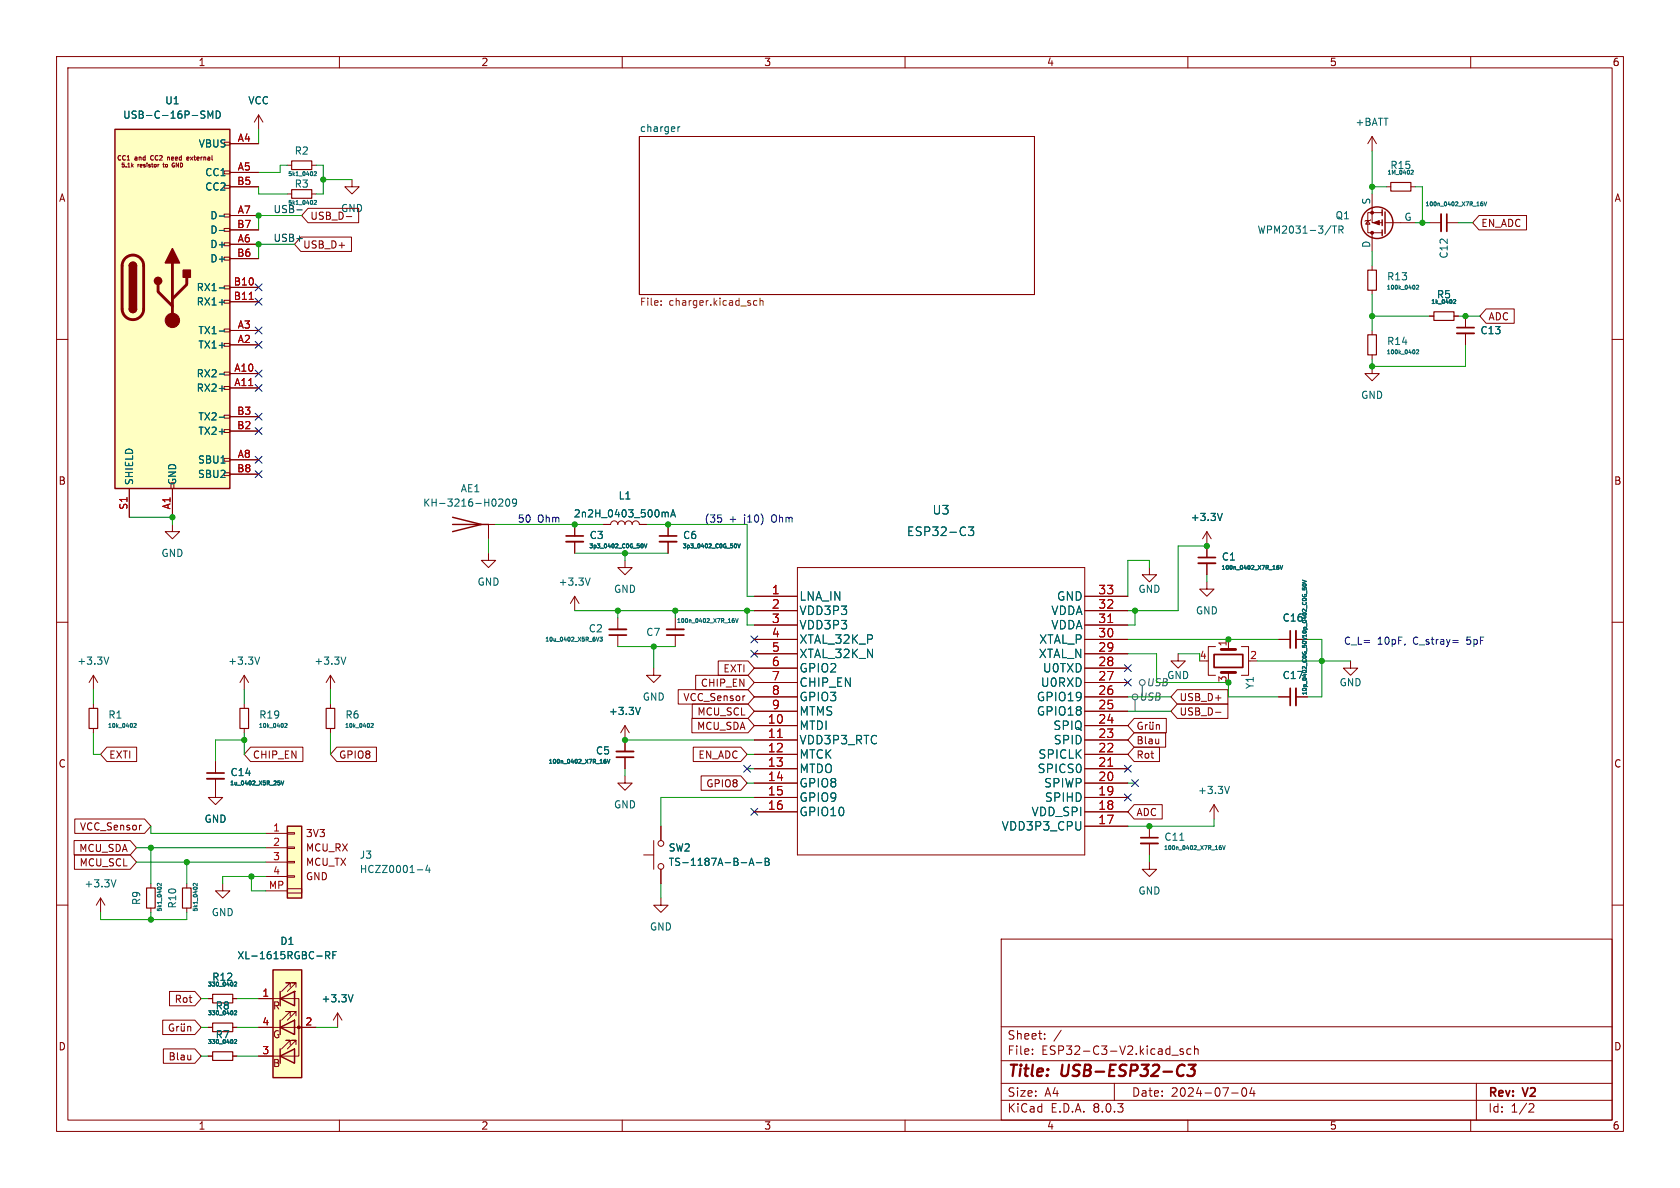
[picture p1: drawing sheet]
<svg xmlns="http://www.w3.org/2000/svg" width="297mm" height="210mm" viewBox="0 0 297 210" stroke-linecap="round" stroke-linejoin="round" font-family="sans-serif">
<g fill="none" stroke="#840000" stroke-width=".18">
<path d="M10 10h277v190h-277zM12 12h273v186h-273zM60 10v2M110 10v2M160 10v2M210 10v2M260 10v2M113 24.1h69.9v28h-69.9zM242.6 24.1v2.6M242.6 24.1l-.8 1.3M242.6 24.1l.7 1.3M245.1 33h.8"/>
<path d="M249.4 33h.8M10 60h2M242.6 47v.8M242.6 51.3v.8M242.6 58.4v.8M285 60h2M242.6 64.8v1.2h1.2l-1.2 1.3-1.3-1.3h1.3M242.6 62.7v.8M30.5 92.7v1.3h1.2l-1.2 1.3-1.3-1.3h1.3M101.6 92.7v2M101.6 95.8v2M106.7 92.7h1.2a.64 .64 0 0 1 .7-.6 .64 .64 0 0 1 .6 .6 .64 .64 0 0 1 .7-.6 .64 .64 0 0 1 .6 .6 .64 .64 0 0 1 .6-.6 .64 .64 0 0 1 .7 .6 .64 .64 0 0 1 .6-.6 .64 .64 0 0 1 .6 .6h1.3"/>
<path d="M110.5 99.1v1.2h1.3l-1.3 1.3-1.3-1.3h1.3M118.1 92.7v2M118.1 95.8v2M10 110h2M101.6 105.4l-.8 1.3M101.6 105.4v2.6M101.6 105.4l.8 1.3M119.4 109.2v2.1M119.4 112.3v2M285 110h2M43.2 124.5v.7M43.2 128.8v.7"/>
<path d="M110.5 128.3l-.8 1.2M110.5 128.3v2.5M110.5 128.3l.8 1.2M10 160h2M17.8 158.8l-.8 1.2M17.8 158.8v2.5M17.8 158.8l.7 1.2M26.7 156.2v.8M33 156.2v.8M39.4 156.2v1.3h1.2l-1.2 1.3-1.3-1.3h1.3M285 160h2M26.7 160.5v.8"/>
<path d="M33 160.5v.8M177 166h108v32h-108zM60 198v2M110 198v2M160 198v2M177 194.5h108M177 191.5h108M177 187.5h108M177 181.5h108M182.5 186.3v.1M182.5 185.5v.1M184.7 183.6v.1"/>
<path d="M184.7 182.8v.1M187.6 182.1l-1.3 2M197 191.5v3M207.2 186.5h1.1M209.2 185.5l-.4-.1-.2 .2 .1 .2 .5 .2v.3h-.6M210 198v2M210.5 185.5l-.4-.1-.3 .3v.4l.2 .2h.5M211.2 185.5l.2-.1 .3 .1 .1 .9M211.2 184.9v1.5M217.7 193.2h1.2M219.7 192.4l.2-.1a.81 .81 0 0 1 .6 .6 .81 .81 0 0 1-.3 .8l-.2 .1a.81 .81 0 0 1-.3-1.4zM221.3 192.2l-.3 1.1h.9"/>
<path d="M221.7 192.8v1M260 198v2M261 191.5v6.5M270.5 195.1l.5 .1 .2 .3-1 1.1h1"/>
</g>
<path d="M208.6 188.3a.67 .67 0 0 1 .8 .1M209.2 190l-.6 .2M210.1 188.2h1.3l-.8 .8h.3l.2 .2 .1 .6-.2 .2-.3 .2h-.5l-.3-.2" fill="none" stroke="#840000" stroke-width=".4"/>
<g fill="none" stroke="#006464" stroke-width=".18">
<path d="M119.8 22.4v.9M120.2 22.4l-.4 .3M249.5 30.1h.3M249.8 30.1v.1M249.8 30.2v.2l-.4 .4h.4M250.1 50.5v.5M250.4 50.5l.3-.1 .1 .2-.4 .5h.4M250.1 62v.4M250.4 61.9l.3-.1 .1 .2-.4 .5h.4M113.5 96.1a.37 .37 0 0 1 .2 .4 .37 .37 0 0 1-.2 .3M113.9 96.1l.2 .7 .3-.7M117.7 90.6h.4v.8"/>
<path d="M118.6 91.4l.4-1.3 .4 1.3M118.7 91h.6M130 96.1a.37 .37 0 0 1 .2 .4 .37 .37 0 0 1-.2 .3M130.4 96.1l.2 .7 .3-.7M104.3 102.2l-.4 1.2M129.4 109.7l.2-.1 .2 .1-.1 .3-.3-.1M129.8 109.3l-.2 .1-.2 .2M130 109.3l.3 .7 .2-.7M50.3 128l.3-.1 .1 .2-.4 .5h.4M113.2 125l-.4 1.3M20.5 155.5l-.4 1.3M28.5 156.2v.4l-.5-.4-.2 .1 .1 .3"/>
<path d="M34.9 156.2v.4l-.5-.4-.2 .1v.3"/>
</g>
<path d="M116.9 53.9v.1M116.9 53.2v.1M133.8 53.2l-.3-.1-.3 .3 .1 .5h.5M134.4 53.3l.1-.2 .3 .1 .1 .8M134.4 52.7v1.3" fill="none" stroke="#725600" stroke-width=".18"/>
<path d="M100.1 95.8h3M116.6 95.8h3M117.9 111.3h3" fill="none" stroke="#840000" stroke-width=".33"/>
<path d="M100.1 94.7h3M116.6 94.7h3M117.9 112.3h3" fill="none" stroke="#840000" stroke-width=".3"/>
<path d="M245.9 32.3h3.5v1.5h-3.5zM241.8 47.8h1.5v3.5h-1.5zM241.8 59.2h1.5v3.5h-1.5zM42.4 125.2h1.5v3.6h-1.5zM25.9 157h1.5v3.5h-1.5zM32.3 157h1.5v3.5h-1.5z" fill="none" stroke="#840000" stroke-width=".2"/>
<path d="M50.8 146.1h2.5v12.7h-2.5z" fill="#ffffc2"/>
<g fill="none" stroke="#840000" stroke-width=".18">
<path d="M50.8 29.2h.8M55.1 29.2h.8M252.7 55.9h.8M257 55.9h.8M259.1 55.9v2M259.1 58.9v2.1M16.5 119.4v2.5M16.5 119.4l-.8 1.3M16.5 119.4l.8 1.3M43.2 119.4l-.8 1.3M43.2 119.4v2.5M43.2 119.4l.7 1.3"/>
<path d="M58.4 119.4l-.7 1.3M58.4 119.4v2.5M58.4 119.4l.8 1.3M109.2 109.2v2.1M109.2 112.3v2M115.6 118.1v1.3h1.2l-1.2 1.3-1.3-1.3h1.3M203.2 100.3v1.3h1.3l-1.3 1.3-1.3-1.3h1.3M208.3 115.6v1.2h1.2l-1.2 1.3-1.3-1.3h1.3M213.4 102.9v1.2h1.2l-1.2 1.3-1.3-1.3h1.3M16.5 124.5v.7M16.5 128.8v.7M38.1 137.7v3.3h1.3l-1.3 1.2-1.3-1.2h1.3"/>
<path d="M38.1 134.6v2.1M58.4 124.5v.7M58.4 128.8v.7M110.5 137.2v1.2h1.3l-1.3 1.3-1.3-1.3h1.3M110.5 130.8v2M110.5 133.9v2M47 147.3h3.8M47 149.9h3.8M47 152.4h3.8M47 154.9h3.8M47 157.5h3.8M50.8 157.1h2.5v.8h-2.5z"/>
<path d="M50.8 154.8h1.3v.3h-1.3zM50.8 152.3h1.3v.2h-1.3zM50.8 149.7h1.3v.3h-1.3zM50.8 147.2h1.3v.2h-1.3zM116.8 158.8v1.2h1.3l-1.3 1.3-1.2-1.3h1.2M203.2 146.1v2M203.2 149.1v2M214.6 142.2l-.7 1.3M214.6 142.2v2.6M214.6 142.2l.8 1.3"/>
</g>
<path d="M50.8 146.1h2.5v12.7h-2.5z" fill="none" stroke="#840000" stroke-width=".25"/>
<g fill="none" stroke="#006464" stroke-width=".18">
<path d="M55.5 30.4l.3-.1 .1 .2-.4 .5h.4M257 53h.2l.2 .2-.5 .5h.5M19.2 116.1l-.4 1.3M45.9 116.1l-.4 1.3M61.1 116.1l-.4 1.3M105.4 112.6l.3 .7 .2-.7M106.1 112.6h.4l-.2 .3 .2 .1v.3h-.4M23.7 128l.2-.1 .2 .2-.5 .5h.5M49.1 138.1h.4M49.4 138.3l.1 .2-.1 .3M49.7 138.1l.2 .7 .3-.7M65.6 128l.3-.1 .1 .2-.4 .5h.4"/>
<path d="M106.8 134.6l.1-.1 .3 .1-.2 .3-.2-.1M107.1 134.2l-.2 .1-.1 .2M107.4 134.2l.2 .7 .2-.7M217.4 139l-.5 1.3M73.8 153.8h.9M75.6 152.9l-.3 .9h.8M75.9 153.4v.8M208.6 148.5h.7M215.5 149.9l.2-.2 .2 .2-.1 .3-.3-.2M215.9 149.5h-.2l-.2 .3M216.1 149.5l.3 .7 .2-.7"/>
</g>
<path d="M257.6 58.9h3M107.7 111.3h3M36.6 137.7h3M109 132.8h3M201.7 149.1h3" fill="none" stroke="#840000" stroke-width=".33"/>
<path d="M257.6 57.9h3M107.7 112.3h3M36.6 136.7h3M109 133.9h3M201.7 148.1h3" fill="none" stroke="#840000" stroke-width=".3"/>
<path d="M51.6 28.4h3.5v1.6h-3.5zM253.5 55.1h3.5v1.5h-3.5zM15.7 125.2h1.6v3.6h-1.6zM57.7 125.2h1.5v3.6h-1.5z" fill="none" stroke="#840000" stroke-width=".2"/>
<path d="M20.3 22.9h20.3v63.5h-20.3z" fill="#ffffc2"/>
<g fill="none" stroke="#840000" stroke-width=".18">
<path d="M24.4 29.1v.4M24.5 29.1l-.1 .1M28.8 29.1h.3M28.9 28.8v.6l.2 .1M29.6 27.8v.5M29.9 27.8h-.3M30.7 29.2h.2v.3h-.3M33 28h.4v-.2l-.4 .1 .1 .4h.3M39.6 37.8h1v.6h-1zM39.6 32.8h1v.5h-1zM39.6 30.2h1v.5h-1zM39.6 25.1h1v.6h-1z"/>
<path d="M40.6 25.4h5.1M40.6 30.5h5.1M40.6 38.1h5.1M40.6 33h5.1M50.8 34.3h.8M55.1 34.3h.8M62.2 31.8v1.2h1.3l-1.3 1.3-1.2-1.3h1.2M39.6 58.2h1v.5h-1zM39.6 53.1h1v.5h-1zM39.6 50.5h1v.6h-1zM39.6 45.5h1v.5h-1zM39.6 42.9h1v.5h-1z"/>
<path d="M39.6 40.4h1v.5h-1zM40.6 58.4h5.1M40.6 43.2h5.1M40.6 50.8h5.1M40.6 53.3h5.1M40.6 45.7h5.1M40.6 40.6h5.1M39.6 75.9h1v.6h-1zM39.6 73.4h1v.5h-1zM39.6 68.3h1v.5h-1zM39.6 65.8h1v.5h-1zM39.6 60.7h1v.5h-1z"/>
<path d="M40.6 66h5.1M40.6 68.6h5.1M40.6 61h5.1M40.6 76.2h5.1M40.6 73.7h5.1M22.9 86.4v5M30.5 86.4v5M39.6 83.6h1v.5h-1zM39.6 81h1v.5h-1zM40.6 81.3h5.1M40.6 83.8h5.1M85.1 92.7h2.5"/>
<path d="M86.4 97.8v1.3h1.2l-1.2 1.2-1.3-1.2h1.3M86.4 92.7v2.6M213.4 116.8h.2M214.9 114.3h-1.3v5.1h1.3M217.2 113v1.3M217.2 118.9v.5M219.5 114.3h1.2v5.1h-1.2M203.2 152.4v1.3h1.3l-1.3 1.2-1.3-1.2h1.3M59.7 179.1l-.8 1.2M59.7 179.1v2.5M59.7 179.1l.8 1.2M36.8 186.7h.8"/>
<path d="M36.8 181.6h.8M41.1 186.7h.8M41.1 181.6h.8"/>
</g>
<path d="M20.3 22.9h20.3v63.5h-20.3zM22.9 54.6a.64 .64 0 0 0 .6 .6 .64 .64 0 0 0 .6-.6M22.9 47a.64 .64 0 0 1 .6-.6 .64 .64 0 0 1 .6 .6M80 91.4l5.1 1.3-5.1 1.3M80 92.7h6.4" fill="none" stroke="#840000" stroke-width=".25"/>
<path d="M22.1 45.7a1.9 1.9 0 0 1 2.1-.5 1.9 1.9 0 0 1 1.2 1.8v7.6a1.91 1.91 0 0 1-1.9 1.9 1.91 1.91 0 0 1-1.9-1.9v-7.8l.2-.6zM27.9 50.3v1.3l2.6 2.5M30.5 46.5v10.1M33 49v1.3l-2.5 2.5M215.9 114.8h2.5M215.9 118.9h2.5" fill="none" stroke="#840000" stroke-width=".51"/>
<g fill="#840000" stroke="#840000" stroke-width=".25">
<path d="M22.9 54.6h1.2a.64 .64 0 0 1-.6 .6 .64 .64 0 0 1-.6-.6z"/>
<path d="M22.9 47h1.2v7.6h-1.2z"/>
<path d="M23 46.5a.64 .64 0 0 1 .7-.1 .64 .64 0 0 1 .4 .6h-1.2z"/>
<path d="M30.5 43.9l1.2 2.6h-2.5z"/>
<path d="M32.4 47.8h1.3v1.2h-1.3z"/>
<circle cx="27.9" cy="49.7" r=".63"/>
</g>
<circle cx="30.5" cy="56.6" r="1.27" fill="#840000" stroke="#840000" stroke-width=".18"/>
<g fill="none" stroke="#006464" stroke-width=".18">
<path d="M35.7 19.6l.5 .1M38.2 19.6a.64 .64 0 0 1 .8 .7 .64 .64 0 0 1-.8 .6zM35.7 20.2l.4 .2 .1 .3-.2 .2h-.3M36.8 20.9v-1.3l.4 .9 .4-.9v1.3M38.8 38.2h.9M55.5 35.5l.3-.1 .1 .2-.4 .5h.4M38.8 58.5h.9M38.8 50.9h.9M38.8 53.4h.9M38.8 40.7h.9M38.8 66.1h.9M38.8 68.7h.9"/>
<path d="M38.8 73.8h.9M88.2 88.3l.5-.1 .2 .4-.8 .9h.8M89.6 88.3l.1-.1a.68 .68 0 0 1 .4 .6 .68 .68 0 0 1-.4 .7 .84 .84 0 0 1-.1-1.2zM91.3 88.8l-.2 .2-.4-.1-.1-.1 .1-.5 .4-.1 .2 .1a.84 .84 0 0 1-.3 1.2h-.3M41.5 178.7h.2l.1 .2-.4 .5h.4M41.5 178.7l-.1 .1M62.4 175.8l-.4 1.3M41.5 183.8h-.1M41.5 183.8h.2l.1 .2-.4 .5h.4"/>
</g>
<path d="M44.1 52.9h.7" fill="none" stroke="#a90000" stroke-width=".18"/>
<path d="M51.6 33.5h3.5v1.6h-3.5zM37.6 185.9h3.5v1.6h-3.5zM37.6 180.8h3.5v1.6h-3.5z" fill="none" stroke="#840000" stroke-width=".2"/>
<path d="M214.6 115.7h5.1v2.3h-5.1z" fill="none" stroke="#840000" stroke-width=".3"/>
<path d="M48.3 171.5h5v19h-5z" fill="#ffffc2"/>
<g fill="none" stroke="#840000" stroke-width=".25">
<path d="M244.3 37.1v1M244.3 38.9v1M244.9 37.5v3.8M244.3 40.6v1.1M48.3 171.5h5v19h-5zM49.5 176.5l2.6-1.2v2.5zM49.5 175.3v2.5M49.5 186.7l2.6-1.3v2.6zM49.5 181.6l2.6-1.3v2.6zM49.5 180.3v2.6M49.5 185.4v2.6"/>
<circle cx="243.5" cy="39.4" r="2.79"/>
</g>
<g fill="none" stroke="#840000" stroke-width=".18">
<path d="M40.6 25.4h5.1M40.6 30.5h5.1M40.6 38.1h5.1M40.6 33h5.1M45.7 20.3l-.7 1.3M45.7 20.3v2.6M45.7 20.3l.8 1.3M54.5 36.8h8.9v2.6h-8.9l-1.2-1.3zM241.8 39l.4 .6h-.8zM242.3 38.9l-.1 .1h-.8l-.1 .1M242.6 34.3v5.1h1.7M244.3 37.6h-2.5v3.5h2.5"/>
<path d="M244.9 39.4h5.3M252.7 39.4h2.1M255.8 39.4h2M261.5 38.1h8.4v2.5h-8.4l-1.2-1.2zM40.6 58.4h5.1M40.6 43.2h5.1M40.6 50.8h5.1M40.6 53.3h5.1M40.6 45.7h5.1M40.6 40.6h5.1M53.2 41.9h8.9v2.6h-8.9l-1.1-1.3zM242.6 41.1v3.4"/>
<path d="M252.7 55.9h.8M257 55.9h.8M259.1 55.9v2M259.1 58.9v2.1M262.7 54.6h5v2.6h-5l-1.1-1.3zM40.6 66h5.1M40.6 68.6h5.1M40.6 61h5.1M40.6 76.2h5.1M40.6 73.7h5.1M22.9 86.4v5M30.5 86.4v5"/>
<path d="M40.6 81.3h5.1M40.6 83.8h5.1M101.6 92.7v2M101.6 95.8v2M106.7 92.7h1.2M113 92.7h1.3M118.1 92.7v2M118.1 95.8v2M213.4 94l-.8 1.3M213.4 94v4.6M213.4 99.6v2M213.4 94l.7 1.3"/>
<path d="M123 119.4h9.2l1.1 1.3-1.1 1.2h-9.2zM127 116.8h5.2l1.1 1.3-1.1 1.3h-5.2zM133.3 113h7.7M133.3 105.4h7.7M133.3 108h7.7M133.3 118.1h7.7M133.3 115.6h7.7M133.3 110.5h7.7M141 100.3h50.8v50.8h-50.8zM191.8 113h7.6M191.8 105.4h7.6M191.8 108h7.6"/>
<path d="M191.8 118.1h7.6M191.8 115.6h7.6M191.8 110.5h7.6M226.1 113h2M229.1 113h2M238.8 116.8v1.3h1.2l-1.2 1.3-1.3-1.3h1.3M18.9 132.1h5.3v2.5h-5.3l-1.1-1.2zM38.1 134.6v2.1M38.1 137.7v2M44.3 132.1h9.2v2.5h-9.2l-1.1-1.2zM59.5 132.1h7.1v2.5h-7.1l-1.1-1.2zM110.5 130.8v2"/>
<path d="M110.5 133.9v2M119.9 121.9h12.3l1.1 1.3-1.1 1.3h-12.3zM122.3 127h9.9l1.1 1.3-1.1 1.2h-9.9zM122.4 124.5h9.8l1.1 1.2-1.1 1.3h-9.8zM122.6 132.1h8.4l1.1 1.3-1.1 1.2h-8.4zM123.9 137.2h7.1l1.1 1.2-1.1 1.3h-7.1zM131.6 123h.1M133.3 123.2h7.7M133.3 128.3h7.7M133.3 130.8h7.7M133.3 133.4h7.7M133.3 135.9h7.7"/>
<path d="M133.3 138.4h7.7M133.3 125.7h7.7M133.3 120.7h7.7M191.8 123.2h7.6M191.8 128.3h7.6M191.8 130.8h7.6M191.8 133.4h7.6M191.8 135.9h7.6M191.8 138.4h7.6M191.8 125.7h7.6M191.8 120.7h7.6M200.5 132.1h4.5v2.5h-4.5l-1.1-1.2z"/>
<path d="M200.5 129.5h5.6v2.6h-5.6l-1.1-1.3zM200.5 127h5.7v2.5h-5.7l-1.1-1.2zM201.9 127.7a.59 .59 0 0 0-.7 .6 .59 .59 0 0 0 .7 .6v-.5h-.2M202.5 128.1v.8M202.9 128.1l-.4 .2M203.3 128.1v.8h.3l.2-.1M203.3 127.7v.1M203.8 127.7v.1M203.8 128.1v.8M204.4 128.2l.2-.1 .3 .1 .1 .7M204.4 128.1v.8M208.1 121.9h9v2.6h-9l-1.1-1.3z"/>
<path d="M208.1 124.5h9v2.5h-9l-1.1-1.3zM214.9 125.9h1M226.1 123.2h2M229.1 123.2h2M13.1 148.6h9.9l1.1 1.3-1.1 1.2h-9.9zM13.2 151.1h9.8l1.1 1.3-1.1 1.3h-9.8zM13.2 144.8h12.4l1.1 1.3-1.1 1.2h-12.4zM24.9 145.9h.1M113.8 151.1h1.8M115.6 148.6v5.1M116.8 146.1v2.5M116.8 153.7v2.5"/>
<path d="M133.3 141h7.7M133.3 143.5h7.7M191.8 141h7.6M191.8 143.5h7.6M191.8 146.1h7.6M200.5 142.2h5v2.6h-5l-1.1-1.3zM30 175.3h4.4l1.2 1.2-1.2 1.3h-4.4zM36.8 176.5h.8M41.1 176.5h.8M45.7 176.5h7.1v10.2h-7.1M51.3 179.6v-.8h-.8h.8l-1.5 1.5M51.3 174.5v-.8h-.8h.8l-1.5 1.6"/>
<path d="M52.1 175.3h.1M52.3 179.6v-.8h-.7h.7l-1.5 1.5M52.3 174.5v-.8h-.7h.7l-1.5 1.6M28.8 180.3h5.6l1.2 1.3-1.2 1.3h-5.6zM28.9 185.4h5.5l1.2 1.3-1.2 1.3h-5.5zM30.6 181.1a.59 .59 0 0 0-.7 .5 .59 .59 0 0 0 .7 .6l.1-.5h-.2M31.2 181.4v.9M31.6 181.4l-.4 .3M32 181.4l.1 .8 .3 .1 .2-.1M32.1 181v.1M32.6 181v.1M32.6 181.4v.9"/>
<path d="M33.2 181.6l.2-.2 .3 .1v.8M33.2 181.4v.9M36.8 186.7h.8M36.8 181.6h.8M41.1 186.7h.8M41.1 181.6h.8M45.7 181.6h10.2M51.3 184.7v-.8h-.8h.8l-1.5 1.5M52.3 184.7v-.8h-.7h.7l-1.5 1.5"/>
<circle cx="116.8" cy="153.2" r=".51"/>
<circle cx="116.8" cy="149.1" r=".51"/>
</g>
<g fill="#840000" stroke="#840000" stroke-width=".18">
<path d="M242.8 39.4l1-.4v.8z"/>
<circle cx="52.8" cy="181.6" r=".25"/>
<circle cx="242.6" cy="37.6" r=".25"/>
<circle cx="242.6" cy="41.1" r=".25"/>
</g>
<g fill="none" stroke="#006464" stroke-width=".18">
<path d="M35.7 19.6l.5 .1M38.2 19.6a.64 .64 0 0 1 .8 .7 .64 .64 0 0 1-.8 .6zM35.7 20.2l.4 .2 .1 .3-.2 .2h-.3M36.8 20.9v-1.3l.4 .9 .4-.9v1.3M38.8 38.2h.9M235.6 39.9h.7M235.9 39.9v1.3M261.8 36.1l.1-.1 .3 .1-.2 .3-.2-.1M262.1 35.7h-.2l-.1 .3M262.4 35.7l.2 .7 .2-.7M38.8 58.5h.9M38.8 50.9h.9"/>
<path d="M38.8 53.4h.9M38.8 40.7h.9M236.7 40.6h.6l.1-.2v-.3l-.7-.2v1.3M237 40.6l.4 .6M257 53h.2l.2 .2-.5 .5h.5M38.8 66.1h.9M38.8 68.7h.9M38.8 73.8h.9M113.5 96.1a.37 .37 0 0 1 .2 .4 .37 .37 0 0 1-.2 .3M113.9 96.1l.2 .7 .3-.7M117.7 90.6h.4v.8M118.6 91.4l.4-1.3 .4 1.3"/>
<path d="M118.7 91h.6M130 96.1a.37 .37 0 0 1 .2 .4 .37 .37 0 0 1-.2 .3M130.4 96.1l.2 .7 .3-.7M171.2 93.2h.9l-.5 .5 .5 .2v.6l-.3 .2h-.4l-.2-.2M216.1 90.7l-.4 1.3M226 100h-.2l-.1 .3M226.3 100l.2 .7 .3-.7M225.7 100.4l.1-.2 .3 .2-.1 .3-.3-.2M230.2 103.4a.37 .37 0 0 1 .4-.2 .37 .37 0 0 1 .3 .2M230.2 113.6a.37 .37 0 0 1 .4-.2 .37 .37 0 0 1 .3 .2M230.2 102.5l.7 .3-.7 .2M230.9 112.9l-.7 .3"/>
<path d="M49.1 138.1h.4M49.4 138.3l.1 .2-.1 .3M49.7 138.1l.2 .7 .3-.7M106.8 134.6l.1-.1 .3 .1-.2 .3-.2-.1M107.1 134.2l-.2 .1-.1 .2M107.4 134.2l.2 .7 .2-.7M113.2 125l-.4 1.3M131 152.5h1M132.4 153l.5-1.3 .4 1.3M132.6 152.6h.6M133.7 152.5h1M135.3 151.7h.4l.2 .3-.2 .3 .2 .1 .1 .3-.2 .3h-.5z"/>
<path d="M135.3 152.3h.4M41.4 173.7l.3-.1 .1 .2-.4 .5h.4M41.5 178.7h.2l.1 .2-.4 .5h.4M41.5 178.7l-.1 .1M57.6 168.9l.6-.1 .1-.2-.1-.3-.6-.1v1.3M57.9 168.9l.4 .6M58.8 168.8h.5M59.4 168.2h-.6v1.3M62.4 175.8l-.4 1.3M41.5 183.8h.2l.1 .2-.4 .5h.4M41.5 183.8h-.1"/>
</g>
<path d="M37.6 175.8h3.5v1.5h-3.5z" fill="none" stroke="#840000" stroke-width=".2"/>
<path d="M254.8 37.8v3.1M211.8 99.6h3.1M229.1 111.5v3.1M229.1 121.7v3" fill="none" stroke="#840000" stroke-width=".33"/>
<path d="M255.8 37.8v3.1M211.8 98.6h3.1M228.1 111.5v3.1M228.1 121.7v3" fill="none" stroke="#840000" stroke-width=".3"/>
<path d="M44.1 52.9h.7M195.9 110h.8M137.4 130.4h.9M195.9 135.4h.8" fill="none" stroke="#a90000" stroke-width=".18"/>
<g fill="none" stroke="#484848" stroke-width=".18">
<path d="M200.7 123.7v2M201.9 121.2v2"/>
<circle cx="200.7" cy="123.2" r=".51"/>
<circle cx="201.9" cy="120.7" r=".51"/>
</g>
<path d="M52.5 37.1h.9" fill="none" stroke="#0f0f0f" stroke-width=".18"/>
<path d="M127.5 91.6v.6M256.8 113.2h1M256.8 113.6h1" fill="none" stroke="#0000c2" stroke-width=".18"/>
<g fill="none" stroke="#009600" stroke-width=".18">
<path d="M45.7 22.9v2.5M45.7 33v1.3h5.1M50.8 29.2h-1.3v1.3h-3.8M53.3 38.1h-7.6v2.5M55.9 29.2h1.2v5.1h-1.2M57.1 31.8h5.1M242.6 26.7v7.6M242.6 33h2.5M250.2 33h1.3v6.4M250.2 39.4h2.5M257.8 39.4h2.5M52.1 43.2h-6.4v2.5"/>
<path d="M242.6 44.5v2.5M242.6 52.1v6.3M242.6 55.9h10.1M257.8 55.9h3.8M259.1 61v3.8h-16.5v-1.3M22.9 91.4h7.6v1.3M86.4 95.3v2.5M87.6 92.7h19.1M101.6 97.8h16.5M110.5 97.8v1.3M114.3 92.7h17.8v12.7h1.2M213.4 96.5h-5.1v11.5h-8.9"/>
<path d="M101.6 108h31.7M109.2 108v1.2M109.2 114.3h10.2M115.6 114.3v3.8M119.4 108v1.2M132.1 108v2.5h1.2M199.4 115.6h5.1v5.1h12.7v2.5h8.9M199.4 113h26.7M200.7 108v2.5h-1.3M203.2 100.3v-1.2h-3.8v6.3M208.3 115.6h3.8M213.4 101.6v1.3"/>
<path d="M222.2 116.8h16.6M231.1 113h2.6v10.2h-2.6M16.5 121.9v2.6M16.5 129.5v3.9h1.3M43.2 121.9v2.6M43.2 129.5v3.9M43.2 130.8h-5.1v3.8M58.4 121.9v2.6M58.4 129.5v3.9M110.5 135.9v1.3M110.5 130.8h22.8M132.1 133.4h1.2"/>
<path d="M132.1 135.9h1.2M132.1 138.4h1.2M199.4 123.2h7.6M199.4 138.4h1.3M199.4 125.7h7.6M24.1 149.9h22.9M24.1 152.4h22.9M26.7 146.1v1.2h20.3M26.7 149.9v6.3M33 152.4v3.8M44.4 154.9v2.6h2.6M47 154.9h-7.6v1.3"/>
<path d="M116.8 156.2v2.6M133.3 141h-16.5v5.1M203.2 151.1v1.3M214.6 144.8v1.3h-15.2M17.8 161.3v1.3h15.2v-1.3M26.7 161.3v1.3M35.6 176.5h1.2M41.9 176.5h3.8M35.6 186.7h1.2M35.6 181.6h1.2M41.9 186.7h3.8M41.9 181.6h3.8"/>
<path d="M55.9 181.6h3.8"/>
</g>
<g fill="none" stroke="#000084" stroke-width=".18">
<path d="M45.1 52.7l1.2 1.2M45.1 50.2l1.2 1.2M45.1 57.8l1.2 1.2M46.3 52.7l-1.2 1.2M46.3 50.2l-1.2 1.2M46.3 57.8l-1.2 1.2M45.1 60.4l1.2 1.2M45.1 75.6l1.2 1.2M45.1 68l1.2 1.2M45.1 65.4l1.2 1.2M45.1 73.1l1.2 1.2M46.3 60.4l-1.2 1.2"/>
<path d="M46.3 75.6l-1.2 1.2M46.3 68l-1.2 1.2M46.3 65.4l-1.2 1.2M46.3 73.1l-1.2 1.2M45.1 80.7l1.2 1.2M45.1 83.2l1.2 1.2M46.3 80.7l-1.2 1.2M46.3 83.2l-1.2 1.2M132.7 115l1.3 1.2M132.7 112.4l1.3 1.2M134 115l-1.3 1.2M134 112.4l-1.3 1.2"/>
<path d="M198.8 117.5l1.2 1.2M200 117.5l-1.2 1.2M131.5 135.3l1.2 1.2M132.7 135.3l-1.2 1.2M198.8 120l1.2 1.3M198.8 135.3l1.2 1.2M200 120l-1.2 1.3M200 135.3l-1.2 1.2M200.1 137.8l1.2 1.2M201.3 137.8l-1.2 1.2M132.7 142.9l1.3 1.2M134 142.9l-1.3 1.2"/>
<path d="M198.8 140.4l1.2 1.2M200 140.4l-1.2 1.2"/>
</g>
<g fill="#009600" stroke="#009600" stroke-width=".18">
<circle cx="132.1" cy="108" r=".46"/>
<circle cx="119.4" cy="108" r=".46"/>
<circle cx="43.2" cy="130.8" r=".46"/>
<circle cx="118.1" cy="92.7" r=".46"/>
<circle cx="109.2" cy="108" r=".46"/>
<circle cx="44.4" cy="154.9" r=".46"/>
<circle cx="115.6" cy="114.3" r=".46"/>
<circle cx="45.7" cy="43.2" r=".46"/>
<circle cx="57.1" cy="31.8" r=".46"/>
<circle cx="45.7" cy="38.1" r=".46"/>
<circle cx="30.5" cy="91.4" r=".46"/>
<circle cx="33" cy="152.4" r=".46"/>
<circle cx="26.7" cy="149.9" r=".46"/>
<circle cx="101.6" cy="92.7" r=".46"/>
<circle cx="110.5" cy="97.8" r=".46"/>
<circle cx="26.7" cy="162.6" r=".46"/>
<circle cx="213.4" cy="96.5" r=".46"/>
<circle cx="233.7" cy="116.8" r=".46"/>
<circle cx="217.2" cy="120.7" r=".46"/>
<circle cx="217.2" cy="113" r=".46"/>
<circle cx="110.5" cy="130.8" r=".46"/>
<circle cx="251.5" cy="39.4" r=".46"/>
<circle cx="242.6" cy="55.9" r=".46"/>
<circle cx="242.6" cy="64.8" r=".46"/>
<circle cx="242.6" cy="33" r=".46"/>
<circle cx="259.1" cy="55.9" r=".46"/>
<circle cx="200.7" cy="108" r=".46"/>
<circle cx="203.2" cy="146.1" r=".46"/>
</g>
<g font-size="2.8" fill="#840000">
<text x="178" y="190.9">Title:</text>
<text x="187.7" y="190.9">USB-ESP32-C3</text>
</g>
<g font-size="2.1" fill="#006464">
<text x="160.2" y="95">ESP32-C3</text>
<text x="164.8" y="91.2">U3</text>
<text x="141.2" y="106.4">LNA_IN</text>
<text x="186.8" y="106.4">GND</text>
<text x="141.2" y="108.9">VDD3P3</text>
<text x="141.2" y="111.5">VDD3P3</text>
<text x="185.8" y="111.5">VDDA</text>
<text x="185.8" y="108.9">VDDA</text>
<text x="141.2" y="114">XTAL_32K_P</text>
<text x="141.2" y="116.5">XTAL_32K_N</text>
<text x="141.2" y="119.1">GPIO2</text>
<text x="183.6" y="116.5">XTAL_N</text>
<text x="183.7" y="114">XTAL_P</text>
<text x="184.3" y="119.1">U0TXD</text>
<text x="141.2" y="121.6">CHIP_EN</text>
<text x="141.2" y="124.2">GPIO3</text>
<text x="183.2" y="124.2">GPIO19</text>
<text x="183.9" y="121.6">U0RXD</text>
<text x="141.2" y="129.2">MTDI</text>
<text x="141.2" y="131.8">VDD3P3_RTC</text>
<text x="141.2" y="126.7">MTMS</text>
<text x="183.2" y="126.7">GPIO18</text>
<text x="186.1" y="129.2">SPIQ</text>
<text x="186.2" y="131.8">SPID</text>
<text x="141.2" y="134.3">MTCK</text>
<text x="141.2" y="136.9">MTDO</text>
<text x="183.4" y="136.9">SPICS0</text>
<text x="183.5" y="134.3">SPICLK</text>
<text x="141.2" y="139.4">GPIO8</text>
<text x="141.2" y="141.9">GPIO9</text>
<text x="184.5" y="139.4">SPIWP</text>
<text x="184.7" y="141.9">SPIHD</text>
<text x="141.2" y="144.5">GPIO10</text>
<text x="177" y="147">VDD3P3_CPU</text>
<text x="182.3" y="144.5">VDD_SPI</text>
</g>
<g font-size="2.1" fill="#a90000">
<text x="136.4" y="105.2">1</text>
<text x="136.4" y="107.7">2</text>
<text x="194.1" y="107.7">32</text>
<text x="194.1" y="105.2">33</text>
<text x="136.4" y="110.2">3</text>
<text x="136.4" y="112.8">4</text>
<text x="194.1" y="112.8">30</text>
<text x="194.1" y="110.2">31</text>
<text x="136.4" y="115.3">5</text>
<text x="136.4" y="117.9">6</text>
<text x="194.1" y="117.9">28</text>
<text x="194.1" y="115.3">29</text>
<text x="136.4" y="120.4">7</text>
<text x="136.4" y="122.9">8</text>
<text x="136.4" y="125.5">9</text>
<text x="194.1" y="125.5">25</text>
<text x="194.1" y="122.9">26</text>
<text x="194.1" y="120.4">27</text>
<text x="135.7" y="128">10</text>
<text x="135.7" y="130.6">11</text>
<text x="194.1" y="130.6">23</text>
<text x="194.1" y="128">24</text>
<text x="135.7" y="133.1">12</text>
<text x="135.7" y="135.6">13</text>
<text x="194.1" y="135.6">21</text>
<text x="194.1" y="133.1">22</text>
<text x="135.7" y="138.2">14</text>
<text x="135.7" y="140.7">15</text>
<text x="135.7" y="143.3">16</text>
<text x="194.1" y="143.3">18</text>
<text x="194.1" y="140.7">19</text>
<text x="194.1" y="138.2">20</text>
<text x="194.1" y="145.8">17</text>
</g>
<g font-size="2.1" fill="#840000">
<text x="178" y="184">Sheet:</text>
<text x="178" y="186.7">File:</text>
<text x="184.1" y="186.7">ESP32-C3-V2.kicad_sch</text>
<text x="178" y="196.9">KiCad</text>
<text x="178" y="194.1">Size:</text>
<text x="184.7" y="194.1">A4</text>
<text x="185.7" y="196.9">E.D.A.</text>
<text x="193.3" y="196.9">8.0.3</text>
<text x="200" y="194.1">Date:</text>
<text x="207" y="194.1">2024-07-04</text>
<text x="263" y="194.3">Rev:</text>
<text x="263" y="196.9">Id:</text>
<text x="267.1" y="196.9">1/2</text>
<text x="269.4" y="194.3">V2</text>
</g>
<g font-size="1.8" fill="#840000">
<text x="35" y="11.9">1</text>
<text x="85" y="11.9">2</text>
<text x="135" y="11.9">3</text>
<text x="185" y="11.9">4</text>
<text x="235" y="11.9">5</text>
<text x="285" y="11.9">6</text>
<text x="10.3" y="35.9">A</text>
<text x="285.3" y="35.9">A</text>
<text x="54.8" y="39.1">USB_D-</text>
<text x="60.2" y="37.7">GND</text>
<text x="261.8" y="40.3">EN_ADC</text>
<text x="53.5" y="44.1">USB_D+</text>
<text x="263.1" y="56.8">ADC</text>
<text x="10.3" y="85.9">B</text>
<text x="285.3" y="85.9">B</text>
<text x="127.8" y="119.1">EXTI</text>
<text x="120.7" y="124.1">VCC_Sensor</text>
<text x="123.8" y="121.6">CHIP_EN</text>
<text x="208.4" y="124.1">USB_D+</text>
<text x="123.1" y="129.2">MCU_SDA</text>
<text x="123.2" y="126.7">MCU_SCL</text>
<text x="200.8" y="131.8">Blau</text>
<text x="208.4" y="126.7">USB_D-</text>
<text x="10.3" y="135.9">C</text>
<text x="19.2" y="134.3">EXTI</text>
<text x="44.6" y="134.3">CHIP_EN</text>
<text x="59.8" y="134.3">GPIO8</text>
<text x="123.4" y="134.3">EN_ADC</text>
<text x="200.8" y="134.3">Rot</text>
<text x="285.3" y="135.9">C</text>
<text x="124.8" y="139.4">GPIO8</text>
<text x="14" y="147">VCC_Sensor</text>
<text x="54" y="148.2">3V3</text>
<text x="200.8" y="144.5">ADC</text>
<text x="13.9" y="150.8">MCU_SDA</text>
<text x="14" y="153.4">MCU_SCL</text>
<text x="54" y="155.8">GND</text>
<text x="54" y="150.7">MCU_RX</text>
<text x="54" y="153.3">MCU_TX</text>
<text x="30.8" y="177.5">Rot</text>
<text x="48.1" y="178.7">R</text>
<text x="10.3" y="185.9">D</text>
<text x="48.1" y="183.8">G</text>
<text x="285.3" y="185.9">D</text>
<text x="29.7" y="187.6">Blau</text>
<text x="48.1" y="188.8">B</text>
<text x="35" y="199.9">1</text>
<text x="85" y="199.9">2</text>
<text x="135" y="199.9">3</text>
<text x="185" y="199.9">4</text>
<text x="235" y="199.9">5</text>
<text x="285" y="199.9">6</text>
</g>
<g font-size="1.8" fill="#006464">
<text x="21.7" y="21.2">USB-C-16P-SMD</text>
<text x="29.1" y="18.6">U1</text>
<text x="43.8" y="18.6">VCC</text>
<text x="113" y="23.4">charger</text>
<text x="239.5" y="22.5">+BATT</text>
<text x="35" y="26.3">VBUS</text>
<text x="52" y="27.5">R2</text>
<text x="36.2" y="31.3">CC1</text>
<text x="36.2" y="33.9">CC2</text>
<text x="52" y="33.4">R3</text>
<text x="245.7" y="30.1">R15</text>
<text x="37.1" y="39">D-</text>
<text x="37.1" y="41.5">D-</text>
<text x="222.2" y="41.5">WPM2031-3/TR</text>
<text x="236" y="39">Q1</text>
<text x="242.3" y="36.3" transform="rotate(-90 242.3 36.3)">S</text>
<text x="248.2" y="39.1">G</text>
<text x="37.1" y="44">D+</text>
<text x="37.1" y="46.6">D+</text>
<text x="242.3" y="43.9" transform="rotate(-90 242.3 43.9)">D</text>
<text x="256.1" y="45.8" transform="rotate(-90 256.1 45.8)">C12</text>
<text x="34.7" y="51.7">RX1-</text>
<text x="245.1" y="49.8">R13</text>
<text x="253.9" y="52.9">R5</text>
<text x="34.7" y="54.2">RX1+</text>
<text x="35" y="59.3">TX1-</text>
<text x="261.6" y="59.3">C13</text>
<text x="35" y="61.8">TX1+</text>
<text x="245.1" y="61.2">R14</text>
<text x="34.7" y="66.9">RX2-</text>
<text x="34.7" y="69.4">RX2+</text>
<text x="240.5" y="70.7">GND</text>
<text x="35" y="77.1">TX2+</text>
<text x="35" y="74.5">TX2-</text>
<text x="34.9" y="82.1">SBU1</text>
<text x="23.7" y="85.9" transform="rotate(-90 23.7 85.9)">SHIELD</text>
<text x="31.3" y="85.9" transform="rotate(-90 31.3 85.9)">GND</text>
<text x="34.9" y="84.7">SBU2</text>
<text x="74.7" y="89.8">KH-3216-H0209</text>
<text x="81.4" y="87.2">AE1</text>
<text x="109.3" y="88.5">L1</text>
<text x="101.3" y="91.7">2n2H_0403_500mA</text>
<text x="104.1" y="95.5">C3</text>
<text x="120.7" y="95.5">C6</text>
<text x="210.4" y="92.3">+3.3V</text>
<text x="28.4" y="98.7">GND</text>
<text x="215.9" y="99.3">C1</text>
<text x="84.3" y="103.7">GND</text>
<text x="98.7" y="103.7">+3.3V</text>
<text x="108.5" y="105">GND</text>
<text x="201.2" y="105">GND</text>
<text x="104" y="112">C2</text>
<text x="114.1" y="112.6">C7</text>
<text x="211.3" y="108.8">GND</text>
<text x="226.7" y="110.1">C16</text>
<text x="13.6" y="117.7">+3.3V</text>
<text x="40.2" y="117.7">+3.3V</text>
<text x="55.5" y="117.7">+3.3V</text>
<text x="113.5" y="124.1">GND</text>
<text x="206.2" y="120.2">GND</text>
<text x="221.8" y="121.9" transform="rotate(-90 221.8 121.9)">Y1</text>
<text x="226.7" y="120.2">C17</text>
<text x="236.7" y="121.5">GND</text>
<text x="19.1" y="127.2">R1</text>
<text x="45.7" y="127.2">R19</text>
<text x="61" y="127.2">R6</text>
<text x="107.5" y="126.6">+3.3V</text>
<text x="40.6" y="137.4">C14</text>
<text x="105.3" y="133.6">C5</text>
<text x="108.5" y="143.1">GND</text>
<text x="211.7" y="140.6">+3.3V</text>
<text x="36.1" y="145.6">GND</text>
<text x="205.7" y="148.8">C11</text>
<text x="63.5" y="152">J3</text>
<text x="63.5" y="154.5">HCZZ0001-4</text>
<text x="118.1" y="153.3">TS-1187A-B-A-B</text>
<text x="118.1" y="150.7">SW2</text>
<text x="14.8" y="157.1">+3.3V</text>
<text x="25" y="160.1" transform="rotate(-90 25 160.1)">R9</text>
<text x="31.3" y="160.7" transform="rotate(-90 31.3 160.7)">R10</text>
<text x="201.2" y="158.3">GND</text>
<text x="37.3" y="162.2">GND</text>
<text x="49.5" y="167.2">D1</text>
<text x="114.8" y="164.7">GND</text>
<text x="37.4" y="173.6">R12</text>
<text x="41.9" y="169.8">XL-1615RGBC-RF</text>
<text x="38" y="178.7">R8</text>
<text x="56.7" y="177.4">+3.3V</text>
<text x="38" y="183.7">R7</text>
</g>
<g font-size="1.8" fill="#a90000">
<text x="41.9" y="25.1">A4</text>
<text x="41.8" y="32.8">B5</text>
<text x="41.9" y="30.2">A5</text>
<text x="41.8" y="40.4">B7</text>
<text x="41.9" y="37.8">A7</text>
<text x="41.8" y="45.5">B6</text>
<text x="41.9" y="42.9">A6</text>
<text x="41.2" y="50.5">B10</text>
<text x="41.2" y="53.1">B11</text>
<text x="41.9" y="58.2">A3</text>
<text x="41.3" y="65.8">A10</text>
<text x="41.9" y="60.7">A2</text>
<text x="41.3" y="68.3">A11</text>
<text x="41.8" y="75.9">B2</text>
<text x="41.8" y="73.4">B3</text>
<text x="41.8" y="83.6">B8</text>
<text x="41.9" y="81">A8</text>
<text x="22.6" y="90.2" transform="rotate(-90 22.6 90.2)">S1</text>
<text x="30.2" y="90.2" transform="rotate(-90 30.2 90.2)">A1</text>
<text x="216.9" y="114.4" transform="rotate(-90 216.9 114.4)">1</text>
<text x="220.9" y="116.6">2</text>
<text x="216.9" y="120.7" transform="rotate(-90 216.9 120.7)">3</text>
<text x="48.2" y="147.1">1</text>
<text x="48.2" y="149.6">2</text>
<text x="48.2" y="152.1">3</text>
<text x="48.2" y="154.7">4</text>
<text x="47.4" y="157.2">MP</text>
<text x="46.3" y="176.3">1</text>
<text x="46.3" y="181.4">4</text>
<text x="53.9" y="181.4">2</text>
<text x="46.3" y="186.4">3</text>
</g>
<g font-size="1.8" fill="#0f0f0f">
<text x="48.3" y="37.8">USB-</text>
<text x="48.3" y="42.8">USB+</text>
</g>
<g font-size="1.8" fill="#725600">
<text x="113" y="54.4">File:</text>
<text x="118.3" y="54.4">charger.kicad_sch</text>
</g>
<g font-size="1.8" fill="#0000c2">
<text x="91.4" y="92.5">50</text>
<text x="95" y="92.5">Ohm</text>
<text x="124.5" y="92.5">(35</text>
<text x="128.9" y="92.5">+</text>
<text x="131.6" y="92.5">j10)</text>
<text x="136.7" y="92.5">Ohm</text>
<text x="237.5" y="114.1">C_L=</text>
<text x="243.5" y="114.1">10pF,</text>
<text x="249.9" y="114.1">C_stray=</text>
<text x="259.6" y="114.1">5pF</text>
</g>
<text font-size="1.8" fill="#009600" x="212" y="116.6">4</text>
<g font-size="1.8" fill="#484848">
<text x="201.4" y="124.1">USB</text>
<text x="202.6" y="121.5">USB</text>
</g>
<g font-size="1.1" fill="#840000">
<text x="20.6" y="28.6">CC1</text>
<text x="23.8" y="28.6">and</text>
<text x="26.9" y="28.6">CC2</text>
<text x="30.2" y="28.6">need</text>
<text x="33.9" y="28.6">external</text>
</g>
<g font-size="1" fill="#840000">
<text x="21.6" y="29.8">5.1k</text>
<text x="24.7" y="29.8">resistor</text>
<text x="29.5" y="29.8">to</text>
<text x="31.4" y="29.8">GND</text>
</g>
<g font-size="1" fill="#006464">
<text x="50.8" y="31.3">5k1_0402</text>
<text x="245.2" y="31.1">1M_0402</text>
<text x="251.9" y="36.6">100n_0402_X7R_16V</text>
<text x="245" y="51.4">100k_0402</text>
<text x="252.9" y="53.9">1k_0402</text>
<text x="245" y="62.8">100k_0402</text>
<text x="104" y="97.1">3p3_0402_C0G_50V</text>
<text x="120.6" y="97.1">3p3_0402_C0G_50V</text>
<text x="215.8" y="100.9">100n_0402_X7R_16V</text>
<text x="96.3" y="113.6">10u_0402_X5R_6V3</text>
<text x="119.5" y="110.3">100n_0402_X7R_16V</text>
<text x="231.2" y="112.9" transform="rotate(-90 231.2 112.9)">10p_0402_C0G_50V</text>
<text x="231.2" y="123" transform="rotate(-90 231.2 123)">10p_0402_C0G_50V</text>
<text x="19" y="128.8">10k_0402</text>
<text x="45.6" y="128.8">10k_0402</text>
<text x="60.9" y="128.8">10k_0402</text>
<text x="96.9" y="135.2">100n_0402_X7R_16V</text>
<text x="40.5" y="139">1u_0402_X5R_25V</text>
<text x="205.6" y="150.4">100n_0402_X7R_16V</text>
<text x="28.8" y="161.3" transform="rotate(-90 28.8 161.3)">5k1_0402</text>
<text x="35.1" y="161.3" transform="rotate(-90 35.1 161.3)">5k1_0402</text>
<text x="36.6" y="179.6">330_0402</text>
<text x="36.6" y="174.6">330_0402</text>
<text x="36.6" y="184.7">330_0402</text>
</g>
<text font-size="1" fill="#0f0f0f" x="50.8" y="36.4">5k1_0402</text>
</svg>
